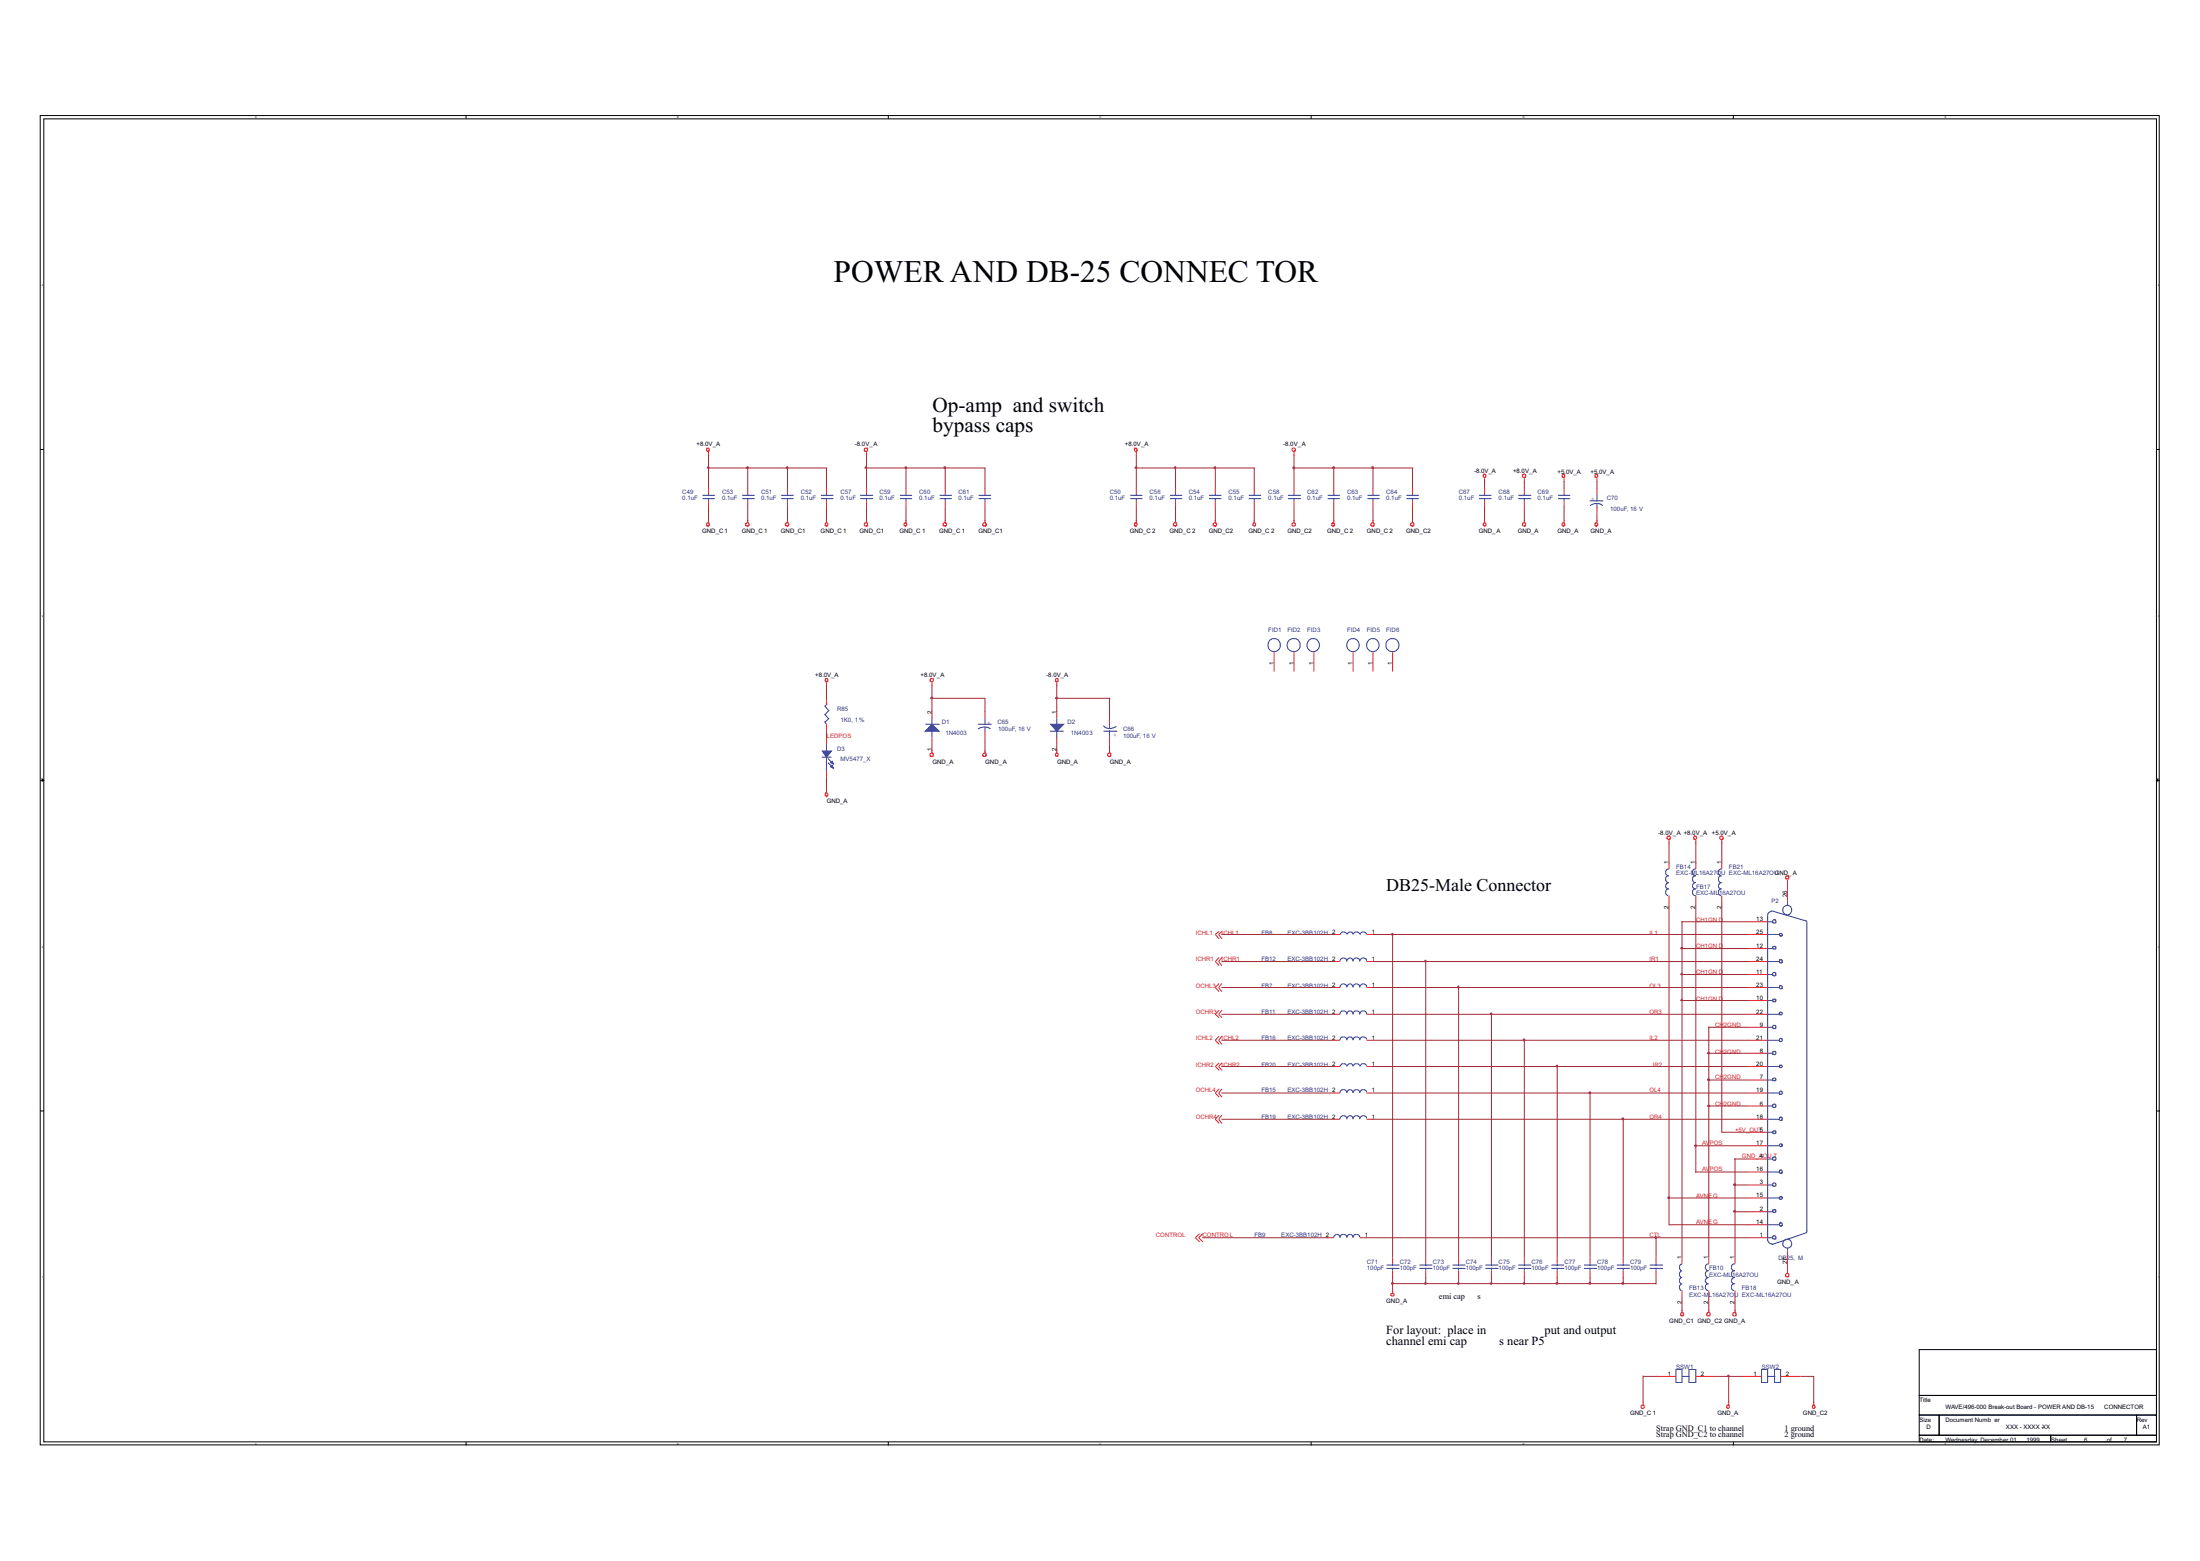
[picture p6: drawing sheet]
<svg xmlns="http://www.w3.org/2000/svg" width="148mm" height="105mm" viewBox="0 0 148 105" stroke-linecap="round" stroke-linejoin="round" font-family="sans-serif">
<g fill="none" stroke="#010202" stroke-width=".07">
<path d="M2.7 7.8h142.6v89.4h-142.6zM2.9 8h142.2v89h-142.2zM31.4 7.8v.2M59.8 7.8v.2M88.2 7.8v.2M116.6 7.8v.2M2.7 30.2h.2M145.1 30.2h.2M2.7 52.5h.2M145.1 52.5h.2M31.4 97v.2M59.8 97v.2"/>
<path d="M88.2 97v.2M116.6 97v.2M129.1 90.8h16v3.1h-16z"/>
</g>
<path d="M2.8 52.4l.1 .1h-.1z" fill="#010202"/>
<path d="M2.8 52.4l.1 .1h-.1z" fill="none" stroke="#010202" stroke-width=".07"/>
<path d="M145.1 52.5l.1-.1v.1z" fill="#010202"/>
<path d="M145.1 52.5l.1-.1v.1zM2.7 74.7h.2M145.1 74.7h.2M129.1 93.9h16v1.3h-16zM129.1 95.2h1.4v1.3h-1.4zM129.1 96.5h8.9v.5h-8.9zM130.5 95.2h13.2v1.3h-13.2zM138 96.5h7.1v.5h-7.1zM143.7 95.2h1.4v1.3h-1.4z" fill="none" stroke="#010202" stroke-width=".07"/>
<g fill="none" stroke="#ee2028" stroke-width=".07">
<path d="M47.7 30.4v.2M47.7 35v.2M50.3 35v.2M53 35v.2M55.6 35v.2M58.3 30.4v.2M58.3 32.8v.4M58.3 33.7v.4M58.3 35v.2M60.9 32.8v.4M60.9 33.7v.4M60.9 35v.2"/>
<path d="M63.6 32.8v.4M63.6 33.7v.4M63.6 35v.2M66.3 35v.2M76.4 30.4v.2M76.4 35v.2M79.1 35v.2M81.8 35v.2M84.4 35v.2M87.1 30.4v.2M87.1 32.8v.4M87.1 33.7v.4"/>
<path d="M87.1 35v.2M89.7 35v.2M92.4 32.8v.4M92.4 33.7v.4M92.4 35v.2M95 35v.2M99.9 32.2v.2M99.9 35v.2M102.5 32.2v.2M102.5 32.8v.4M102.5 33.7v.4M102.5 35v.2"/>
<path d="M105.2 32.2v.2M105.2 32.8v.4M105.2 33.7v.4M105.2 35v.2M107.4 32.2v.2M107.4 32.8v.4M107.4 34.1v.5M107.4 35v.2M55.6 45.9v.2M55.6 53.1v.2M62.7 45.9v.2M62.7 50.5v.2"/>
<path d="M66.3 50.5v.2M71.1 45.9v.2M71.1 50.5v.2M74.6 50.5v.2M85.7 43.9v1.3M87.1 43.9v1.3M88.4 43.9v1.3M91 43.9v1.3M92.4 43.9v1.3M93.7 43.9v1.3M112.3 56.5v.2M114.1 56.5v.2"/>
<path d="M115.8 56.5v.2M120.3 59.2v1.5M82 62.7l-.2 .2 .2 .3M82 64.4l-.2 .3 .2 .3M82 67.9l-.2 .3 .2 .2M82 66.1l-.2 .3 .2 .3M82 69.7l-.2 .3 .2 .3M82 71.5l-.2 .2 .2 .3M82 73.2l-.2 .3 .2 .3M82 75l-.2 .3 .2 .3M82.2 62.7l-.2 .2 .2 .3M82.2 64.4l-.2 .3 .2 .3"/>
<path d="M82.2 67.9l-.2 .3 .2 .2M82.2 66.1l-.2 .3 .2 .3M82.2 69.7l-.2 .3 .2 .3M82.2 71.5l-.2 .2 .2 .3M82.2 73.2l-.2 .3 .2 .3M82.2 75l-.2 .3 .2 .3M89.7 68.2h.4M89.7 73.5h.4M89.7 71.7h.4M89.7 70h.4M89.7 64.7h.4M89.7 62.9h.4"/>
<path d="M89.7 66.4h.4M89.7 75.3h.4M91.9 68.2h.5M91.9 73.5h.5M91.9 71.7h.5M91.9 70h.5M91.9 64.7h.5M91.9 62.9h.5M91.9 66.4h.5M91.9 75.3h.5M117.6 68.2h1.3M117.6 73.5h1.3"/>
<path d="M117.6 71.7h1.3M117.6 70h1.3M117.6 64.7h1.3M117.6 62.9h1.3M117.6 66.4h1.3M117.6 75.3h1.3M117.6 62h1.3M117.6 63.8h1.3M117.6 65.6h1.3M117.6 67.3h1.3M117.6 69.1h1.3M117.6 70.8h1.3"/>
<path d="M117.6 79.7h1.3M117.6 78.8h1.3M117.6 78h1.3M117.6 77.1h1.3M117.6 76.2h1.3M117.6 74.4h1.3M117.6 72.6h1.3M80.7 83l-.3 .3 .3 .2M80.9 83l-.3 .3 .3 .2M89.3 83.3h.4M91.5 83.3h.4M93.7 84.6v.4"/>
<path d="M93.7 85.5v.4M93.7 86.8v.2M95.9 84.6v.4M95.9 85.5v.4M98.1 84.6v.4M98.1 85.5v.4M100.3 84.6v.4M100.3 85.5v.4M102.5 84.6v.4M102.5 85.5v.4M104.8 84.6v.4M104.8 85.5v.4"/>
<path d="M107 84.6v.4M107 85.5v.4M110.5 94.3v.2M113.2 84.6v.4M113.2 86.8v.4M113.2 88.1v.2M115 84.6v.4M115 86.8v.4M115 88.1v.2M116.3 94.3v.2M116.7 84.6v.4M116.7 86.8v.4"/>
<path d="M116.7 88.1v.2M117.6 83.3h1.3M117.6 82.4h1.3M117.6 81.5h1.3M117.6 80.6h1.3M120.3 84.1v1.6M122 94.3v.2"/>
<circle cx="47.6" cy="30.2" r=".11"/>
<circle cx="47.6" cy="35.3" r=".1"/>
<circle cx="50.3" cy="35.3" r=".11"/>
<circle cx="53" cy="35.3" r=".11"/>
<circle cx="55.6" cy="35.3" r=".1"/>
<circle cx="58.3" cy="35.3" r=".11"/>
<circle cx="58.3" cy="30.2" r=".11"/>
<circle cx="60.9" cy="35.3" r=".11"/>
<circle cx="63.6" cy="35.3" r=".12"/>
<circle cx="66.2" cy="35.3" r=".12"/>
<circle cx="76.4" cy="30.2" r=".11"/>
<circle cx="76.4" cy="35.3" r=".11"/>
<circle cx="79.1" cy="35.3" r=".12"/>
<circle cx="81.7" cy="35.3" r=".12"/>
<circle cx="84.4" cy="35.3" r=".11"/>
<circle cx="87" cy="30.2" r=".12"/>
<circle cx="87" cy="35.3" r=".11"/>
<circle cx="89.7" cy="35.3" r=".1"/>
<circle cx="92.3" cy="35.3" r=".11"/>
<circle cx="95" cy="35.3" r=".11"/>
<circle cx="99.9" cy="32" r=".1"/>
<circle cx="99.9" cy="35.3" r=".1"/>
<circle cx="102.5" cy="32" r=".11"/>
<circle cx="102.5" cy="35.3" r=".11"/>
<circle cx="105.2" cy="32" r=".11"/>
<circle cx="105.2" cy="35.3" r=".11"/>
<circle cx="107.4" cy="35.3" r=".11"/>
<circle cx="107.4" cy="32" r=".1"/>
<circle cx="55.6" cy="53.4" r=".1"/>
<circle cx="55.6" cy="45.7" r=".1"/>
<circle cx="62.7" cy="45.7" r=".11"/>
<circle cx="62.7" cy="50.8" r=".11"/>
<circle cx="66.2" cy="50.8" r=".11"/>
<circle cx="71.1" cy="50.8" r=".1"/>
<circle cx="71.1" cy="45.7" r=".1"/>
<circle cx="74.6" cy="50.8" r=".12"/>
<circle cx="112.3" cy="56.4" r=".12"/>
<circle cx="114" cy="56.4" r=".11"/>
<circle cx="115.8" cy="56.3" r=".12"/>
<circle cx="120.2" cy="59" r=".11"/>
<circle cx="93.7" cy="87.1" r=".1"/>
<circle cx="110.5" cy="94.6" r=".11"/>
<circle cx="113.2" cy="88.4" r=".12"/>
<circle cx="114.9" cy="88.4" r=".12"/>
<circle cx="116.2" cy="94.6" r=".1"/>
<circle cx="116.7" cy="88.4" r=".12"/>
<circle cx="120.2" cy="85.8" r=".11"/>
<circle cx="122" cy="94.6" r=".11"/>
</g>
<g fill="none" stroke="#2c3695" stroke-width=".07">
<path d="M57.9 33.5h.8M57.9 33.3h.8M58.3 33.2v.2M58.3 33.5v.2M60.5 33.5h.9M60.5 33.3h.9M60.9 33.2v.2M60.9 33.5v.2M63.2 33.5h.8M63.2 33.3h.8M63.6 33.2v.2M63.6 33.5v.2"/>
<path d="M86.6 33.5h.9M86.6 33.3h.9M87.1 33.2v.2M87.1 33.5v.2M92 33.5h.8M92 33.3h.8M92.4 33.2v.2M92.4 33.5v.2M102.1 33.5h.9M102.1 33.3h.9M102.5 33.2v.2M102.5 33.5v.2"/>
<path d="M104.8 33.5h.8M104.8 33.3h.8M105.2 33.2v.2M105.2 33.5v.2M106.9 33.7h1M107.4 33.9l-.4 .1M107.4 33.9l.4 .1M107.4 33.2v.5M107.4 33.9v.3M55.3 50.9h.6M55.6 50.1v.5M55.6 50.9v1"/>
<path d="M90.1 68.2a.23 .23 0 0 1 .3-.2 .23 .23 0 0 1 .2 .2 .22 .22 0 0 1 .2-.2 .22 .22 0 0 1 .2 .2 .22 .22 0 0 1 .2-.2 .22 .22 0 0 1 .3 .2 .23 .23 0 0 1 .2-.2 .23 .23 0 0 1 .2 .2M90.6 73.5a.23 .23 0 0 0-.2-.2 .23 .23 0 0 0-.3 .2M90.6 71.7l-.1-.1a.23 .23 0 0 0-.4 .1M90.6 69.9a.24 .24 0 0 0-.3-.1 .24 .24 0 0 0-.2 .2M90.6 64.6a.23 .23 0 0 0-.3-.2 .23 .23 0 0 0-.2 .3M90.6 62.8l-.1-.1a.26 .26 0 0 0-.4 .2M90.6 66.4a.23 .23 0 0 0-.3-.2 .23 .23 0 0 0-.2 .2M90.6 75.2a.23 .23 0 0 0-.3-.2 .23 .23 0 0 0-.2 .3M91 73.5a.21 .21 0 0 0-.2-.2 .21 .21 0 0 0-.2 .2M91 71.7l-.1-.1h-.2l-.1 .1M91 69.9a.21 .21 0 0 0-.2-.1 .21 .21 0 0 0-.2 .2M91 64.6a.21 .21 0 0 0-.2-.2 .21 .21 0 0 0-.2 .3"/>
<path d="M91 62.8l-.2-.1-.2 .2M91 66.4a.21 .21 0 0 0-.2-.2 .21 .21 0 0 0-.2 .2M91 75.2a.21 .21 0 0 0-.2-.2 .21 .21 0 0 0-.2 .3M91.5 73.5a.22 .22 0 0 0-.3-.2 .22 .22 0 0 0-.2 .2M91.5 71.7l-.1-.1a.22 .22 0 0 0-.4 .1M91.5 69.9a.23 .23 0 0 0-.3-.1 .23 .23 0 0 0-.2 .2M91.5 64.6a.22 .22 0 0 0-.3-.2 .22 .22 0 0 0-.2 .3M91.5 62.8l-.3-.1-.2 .2M91.5 66.4a.22 .22 0 0 0-.3-.2 .22 .22 0 0 0-.2 .2M91.5 75.2a.22 .22 0 0 0-.3-.2 .22 .22 0 0 0-.2 .3M91.9 73.5a.23 .23 0 0 0-.2-.2 .23 .23 0 0 0-.2 .2M91.9 71.7l-.1-.1a.23 .23 0 0 0-.3 .1"/>
<path d="M91.9 69.9a.24 .24 0 0 0-.2-.1 .24 .24 0 0 0-.2 .2M91.9 64.6a.23 .23 0 0 0-.2-.2 .23 .23 0 0 0-.2 .3M91.9 62.8l-.1-.1a.26 .26 0 0 0-.3 .2M91.9 66.4a.23 .23 0 0 0-.2-.2 .23 .23 0 0 0-.2 .2M91.9 75.2a.23 .23 0 0 0-.2-.2 .23 .23 0 0 0-.2 .3M118.9 62.9h.8M118.9 64.7h.8M118.9 66.4h.8M118.9 68.2h.8M118.9 70h.8M118.9 78.8h.8M118.9 77.1h.8"/>
<path d="M118.9 75.3h.8M118.9 73.5h.8M118.9 71.7h.8M118.9 79.7h.4M118.9 78h.4M118.9 76.2h.4M118.9 74.4h.4M118.9 72.6h.4M118.9 70.8h.4M118.9 69.1h.4M118.9 67.3h.4M118.9 65.6h.4"/>
<path d="M118.9 63.8h.4M118.9 62h.4M119.2 61.3l2.2 .6 .2 .1v20.8M119.2 61.3l-.2 .1-.1 .1v21.9M120.3 60.7v.2M90.1 83.2a.21 .21 0 0 0-.2-.2 .21 .21 0 0 0-.2 .3M90.6 83.2a.23 .23 0 0 0-.2-.2 .23 .23 0 0 0-.3 .3M91 83.2a.21 .21 0 0 0-.2-.2 .21 .21 0 0 0-.2 .3M91.5 83.2a.22 .22 0 0 0-.3-.2 .22 .22 0 0 0-.2 .3M93.3 85.3h.8M93.3 85.1h.8M93.7 85v.2"/>
<path d="M93.7 85.3v.2M95.5 85.3h.9M95.5 85.1h.9M95.9 85v.2M95.9 85.3v.2M97.7 85.3h.9M97.7 85.1h.9M98.1 85v.2M98.1 85.3v.2M99.9 85.3h.9M99.9 85.1h.9M100.3 85v.2"/>
<path d="M100.3 85.3v.2M102.1 85.3h.9M102.1 85.1h.9M102.5 85v.2M102.5 85.3v.2M104.4 85.3h.8M104.4 85.1h.8M104.8 85v.2M104.8 85.3v.2M106.6 85.3h.8M106.6 85.1h.8M107 85v.2"/>
<path d="M107 85.3v.2M113.2 85h-.1a.25 .25 0 0 0-.1 .2 .25 .25 0 0 0 .1 .3M113.2 85.5h-.1a.25 .25 0 0 0-.1 .2 .25 .25 0 0 0 .1 .2M113.2 85.9l-.2 .1v.2l.1 .1M113.2 86.3l-.1 .1a.25 .25 0 0 0-.1 .2 .25 .25 0 0 0 .1 .2M115 85a.23 .23 0 0 0-.3 .2 .23 .23 0 0 0 .2 .3M115 85.5a.23 .23 0 0 0-.3 .2 .23 .23 0 0 0 .2 .2M115 85.9l-.2 .1a.19 .19 0 0 0-.1 .2 .19 .19 0 0 0 .2 .1M115 86.3a.23 .23 0 0 0-.3 .2 .23 .23 0 0 0 .2 .3M116.7 85a.23 .23 0 0 0-.2 .2 .23 .23 0 0 0 .2 .3M116.7 85.5a.23 .23 0 0 0-.2 .2 .23 .23 0 0 0 .2 .2M116.7 85.9a.21 .21 0 0 0-.2 .2 .21 .21 0 0 0 .2 .2"/>
<path d="M116.7 86.3a.23 .23 0 0 0-.2 .2 .23 .23 0 0 0 .2 .3M118.9 82.4h.8M118.9 80.6h.8M118.9 83.4l.1 .2 .2 .1M118.9 83.3h.4M118.9 81.5h.4M120.3 83.9v.2M121.6 82.8l-.1 .1-2.3 .8"/>
<circle cx="85.7" cy="43.4" r=".42"/>
<circle cx="87" cy="43.4" r=".44"/>
<circle cx="88.3" cy="43.4" r=".43"/>
<circle cx="91" cy="43.4" r=".43"/>
<circle cx="92.3" cy="43.4" r=".43"/>
<circle cx="93.7" cy="43.4" r=".44"/>
<circle cx="119.4" cy="79.7" r=".12"/>
<circle cx="119.4" cy="65.5" r=".12"/>
<circle cx="119.4" cy="69.1" r=".12"/>
<circle cx="119.4" cy="70.8" r=".12"/>
<circle cx="119.4" cy="74.4" r=".11"/>
<circle cx="119.4" cy="77.9" r=".11"/>
<circle cx="119.4" cy="62" r=".11"/>
<circle cx="119.4" cy="76.2" r=".11"/>
<circle cx="119.4" cy="63.7" r=".11"/>
<circle cx="119.4" cy="72.6" r=".1"/>
<circle cx="119.4" cy="67.3" r=".1"/>
<circle cx="119.8" cy="73.5" r=".11"/>
<circle cx="119.8" cy="66.4" r=".11"/>
<circle cx="119.8" cy="75.2" r=".11"/>
<circle cx="119.8" cy="64.6" r=".11"/>
<circle cx="119.8" cy="69.9" r=".1"/>
<circle cx="119.8" cy="78.8" r=".1"/>
<circle cx="119.8" cy="77" r=".1"/>
<circle cx="119.8" cy="62.9" r=".09"/>
<circle cx="119.8" cy="71.7" r=".09"/>
<circle cx="119.8" cy="68.2" r=".09"/>
<circle cx="120.2" cy="61.2" r=".31"/>
<circle cx="119.4" cy="83.2" r=".12"/>
<circle cx="119.4" cy="81.5" r=".1"/>
<circle cx="119.8" cy="82.4" r=".11"/>
<circle cx="119.8" cy="80.6" r=".09"/>
<circle cx="120.2" cy="83.6" r=".3"/>
</g>
<path d="M55.3 50.5h.6l-.3 .4z" fill="#2c3695"/>
<path d="M55.3 50.5h.6l-.3 .4z" fill="none" stroke="#2c3695" stroke-width=".07"/>
<path d="M55.9 51.6l.1-.1 .1 .2z" fill="#2c3695"/>
<path d="M55.9 51.6l.1-.1 .1 .2z" fill="none" stroke="#2c3695" stroke-width=".07"/>
<path d="M55.9 51.3l.1-.1 .1 .2z" fill="#2c3695"/>
<path d="M55.7 51l.3 .3M55.7 51.3l.3 .3M55.9 51.3l.1-.1 .1 .2z" fill="none" stroke="#2c3695" stroke-width=".07"/>
<path d="M55.6 49.6v.5M55.6 51.8v.5" fill="none" stroke="#ee2028" stroke-width=".07"/>
<path d="M62.7 48.7l.5 .5h-1z" fill="#2c3695"/>
<g fill="none" stroke="#2c3695" stroke-width=".07">
<path d="M47.3 33.5h.8M47.3 33.3h.8M47.7 33.2v.2M47.7 33.5v.2M52.6 33.5h.8M52.6 33.3h.8M53 33.2v.2M53 33.5v.2M55.2 33.5h.9M55.2 33.3h.9M55.6 33.2v.2M55.6 33.5v.2"/>
<path d="M65.8 33.5h.9M65.8 33.3h.9M66.3 33.2v.2M66.3 33.5v.2M78.7 33.5h.8M78.7 33.3h.8M79.1 33.2v.2M79.1 33.5v.2M84 33.5h.8M84 33.3h.8M84.4 33.2v.2M84.4 33.5v.2"/>
<path d="M89.3 33.5h.8M89.3 33.3h.8M89.7 33.2v.2M89.7 33.5v.2M94.6 33.5h.8M94.6 33.3h.8M95 33.2v.2M95 33.5v.2M62.2 48.7h1M62.7 48.7l.5 .5h-1zM62.7 48.3v.4M62.7 49.1v.5"/>
<path d="M114.1 58.5a.22 .22 0 0 0-.2 .2 .22 .22 0 0 0 .2 .2 .23 .23 0 0 0-.2 .2 .23 .23 0 0 0 .2 .3l-.2 .1v.2l.2 .1a.22 .22 0 0 0-.2 .2 .22 .22 0 0 0 .2 .2"/>
</g>
<g fill="none" stroke="#ee2028" stroke-width=".07">
<path d="M47.7 32.8v.4M47.7 33.7v.4M53 32.8v.4M53 33.7v.4M55.6 32.8v.4M55.6 33.7v.4M66.3 32.8v.4M66.3 33.7v.4M79.1 32.8v.4M79.1 33.7v.4M84.4 32.8v.4M84.4 33.7v.4"/>
<path d="M89.7 32.8v.4M89.7 33.7v.4M95 32.8v.4M95 33.7v.4M62.7 47.8v.5M62.7 49.6v.5M114.1 58v.5M114.1 60.2v.5"/>
</g>
<path d="M70.7 48.7h.9l-.5 .5z" fill="#2c3695"/>
<g fill="none" stroke="#2c3695" stroke-width=".07">
<path d="M49.9 33.5h.9M49.9 33.3h.9M50.3 33.2v.2M50.3 33.5v.2M76 33.5h.9M76 33.3h.9M76.4 33.2v.2M76.4 33.5v.2M81.3 33.5h.9M81.3 33.3h.9M81.8 33.2v.2M81.8 33.5v.2"/>
<path d="M99.5 33.5h.8M99.5 33.3h.8M99.9 33.2v.2M99.9 33.5v.2M55.5 48.5l.1 .2M55.5 48l.2 .3M55.5 47.5l.2 .3M55.7 47.3l-.2 .2M55.8 48.3l-.3 .3M55.8 47.8l-.3 .3M65.8 48.7h.9M66.3 48.9l.3 .1"/>
<path d="M66.3 48.9l-.5 .1M66.3 48.3v.5M66.3 48.9v.3M70.6 49.2h1M70.7 48.7h.9l-.5 .5zM71.1 48.3v.5M71.1 49.2v.4M74.2 48.8l.2 .2h.2M74.2 49.2h1M74.6 48.7v.3M74.6 49.1v.5M75.1 48.8l-.5 .2"/>
<path d="M112.3 58.5a.22 .22 0 0 0-.3 .2 .22 .22 0 0 0 .2 .2M112.3 58.9a.23 .23 0 0 0-.3 .2 .23 .23 0 0 0 .2 .3M112.3 59.4h-.1a.2 .2 0 0 0-.2 .2 .2 .2 0 0 0 .2 .2M112.3 59.8a.22 .22 0 0 0-.3 .2 .22 .22 0 0 0 .2 .2M115.8 58.5a.23 .23 0 0 0-.2 .2 .23 .23 0 0 0 .2 .2M115.8 58.9a.24 .24 0 0 0-.2 .2 .24 .24 0 0 0 .2 .3M115.8 59.4l-.2 .1v.2l.2 .1M115.8 59.8a.23 .23 0 0 0-.2 .2 .23 .23 0 0 0 .2 .2M108.8 85.3h.8M108.8 85.1h.8M109.2 85v.2M109.2 85.3v.2"/>
<path d="M111 85.3h.9M111 85.1h.9M111.4 85v.2M111.4 85.3v.2M112.7 92.1h.5v.9h-.5zM113.2 92.6h.5M113.6 92.1h.5v.9h-.5zM118.5 92.1h.4v.9h-.4zM118.9 92.6h.5M119.4 92.1h.4v.9h-.4z"/>
</g>
<g fill="none" stroke="#ee2028" stroke-width=".07">
<path d="M50.3 32.8v.4M50.3 33.7v.4M76.4 32.8v.4M76.4 33.7v.4M81.8 32.8v.4M81.8 33.7v.4M99.9 32.8v.4M99.9 33.7v.4M55.6 47v.4M55.6 48.7v.5M66.3 47.8v.5M66.3 49.2v.4"/>
<path d="M71.1 47.8v.5M71.1 49.6v.5M74.6 48.3v.4M74.6 49.6v.5M112.3 58v.5M115.8 58v.5M112.3 60.2v.5M115.8 60.2v.5M109.2 84.6v.4M109.2 85.5v.4M111.4 84.6v.4M111.4 85.5v.4"/>
<path d="M111.4 92.6h1.3M114.1 92.6h1.3M117.2 92.6h1.3M119.8 92.6h1.3"/>
</g>
<g fill="none" stroke="#a22934" stroke-width=".07">
<path d="M47.7 31.5h8M47.7 30.6v2.3M47.7 34.1v1M50.3 31.5v1.4M50.3 34.1v1M53 31.5v1.4M53 34.1v1M55.6 31.5v1.4M55.6 34.1v1M58.3 31.5h8M58.3 30.6v2.3M58.3 34.1v1"/>
<path d="M60.9 31.5v1.4M60.9 34.1v1M63.6 31.5v1.4M63.6 34.1v1M66.3 31.5v1.4M66.3 34.1v1M76.4 30.6v2.3M76.4 34.1v1M76.4 31.5h8M79.1 31.5v1.4M79.1 34.1v1M81.8 31.5v1.4"/>
<path d="M81.8 34.1v1M84.4 31.5v1.4M84.4 34.1v1M87.1 30.6v2.3M87.1 34.1v1M87.1 31.5h8M89.7 31.5v1.4M89.7 34.1v1M92.4 31.5v1.4M92.4 34.1v1M95 31.5v1.4M95 34.1v1"/>
<path d="M99.9 32.3v.5M99.9 34.1v1M102.5 32.4v.5M102.5 34.1v1M105.2 32.4v.5M105.2 34.1v.9M107.4 32.4v.5M107.4 34.6v.5M55.6 46.1v.9M55.6 49.2v.4M55.6 52.3v.9M62.7 46.1v1.8"/>
<path d="M62.7 50.1v.5M62.7 47h3.6M66.3 47v.9M66.3 49.6v1M71.1 46.1v1.8M71.1 50.1v.5M71.1 47h3.6M74.6 47v1.3M74.6 50.1v.5M112.3 56.7v1.4M114.1 56.7v1.4M115.8 56.7v1.4"/>
<path d="M82.2 73.5h7.6M82.2 75.3h7.6M82.2 71.7h7.6M82.2 62.9h7.6M82.2 66.4h7.6M82.2 64.7h7.6M82.2 70h7.6M82.2 68.2h7.6M92.3 75.3h25.3M92.3 71.7h25.3M92.3 66.4h25.3M92.4 73.5h25.2"/>
<path d="M92.4 62.9h25.2M92.4 64.7h25.2M92.4 70h25.2M92.4 68.2h25.2M93.7 62.8v21.8M95.9 64.6v20M98.1 66.4v18.2M100.3 68.2v16.4M102.5 69.9v14.7M104.8 71.7v12.9M107 73.5v11.1M109.2 75.2v9.4"/>
<path d="M112.3 60.7v21.7M113.1 63.8h4.5M113.1 65.6h4.5M113.1 62h4.5M113.1 67.3h4.5M113.2 61.9v22.7M114 78.8h3.6M114 77.1h3.6M114.1 60.7v18.2M114.9 69.1h2.7M114.9 70.8h2.7M114.9 74.4h2.7"/>
<path d="M114.9 72.6h2.7M115 69.1v15.5M115.8 60.7v15.5M115.8 76.2h1.8M116.7 79.7h.9M116.7 78h.9M116.7 77.9v6.7M80.9 83.3h8.4M91.9 83.3h25.7M93.6 86.3h17.8M93.7 85.9v.9M95.9 85.9v.4"/>
<path d="M98.1 85.9v.4M100.3 85.9v.4M102.5 85.9v.4M104.8 85.9v.4M107 85.9v.4M109.2 85.9v.4M110.5 92.5v1.8M110.5 92.6h.9M111.4 83.2v1.4M111.4 85.9v.5M112.2 80.6h5.4M112.3 82.4h5.3"/>
<path d="M113.2 87.2v1M115 87.2v1M115.4 92.6h1.8M116.3 92.5v1.8M116.7 81.5h.9M116.7 87.2v1M121.1 92.6h1M122 92.6v1.8"/>
</g>
<path d="M114 77l.1 .1z" fill-rule="evenodd" fill="#b6218b"/>
<path d="M114 77l.1 .1z" fill="none" stroke="#b6218b" stroke-width=".07"/>
<path d="M116.6 79.6h.1v.1h-.1z" fill-rule="evenodd" fill="#b6218b"/>
<path d="M116.6 79.6h.1v.1h-.1z" fill="none" stroke="#b6218b" stroke-width=".07"/>
<path d="M95.9 64.6v.1h-.1z" fill-rule="evenodd" fill="#b6218b"/>
<path d="M95.9 64.6v.1h-.1z" fill="none" stroke="#b6218b" stroke-width=".07"/>
<path d="M112.2 80.5h.1v.1h-.1z" fill-rule="evenodd" fill="#b6218b"/>
<path d="M112.2 80.5h.1v.1h-.1z" fill="none" stroke="#b6218b" stroke-width=".07"/>
<path d="M113.1 65.5h.1v.1h-.1z" fill-rule="evenodd" fill="#b6218b"/>
<path d="M113.1 65.5h.1v.1h-.1z" fill="none" stroke="#b6218b" stroke-width=".07"/>
<path d="M113.1 67.2h.1v.1h-.1z" fill-rule="evenodd" fill="#b6218b"/>
<path d="M113.1 67.2h.1v.1h-.1z" fill="none" stroke="#b6218b" stroke-width=".07"/>
<path d="M114.9 70.8h.1v.1z" fill-rule="evenodd" fill="#b6218b"/>
<path d="M114.9 70.8h.1v.1z" fill="none" stroke="#b6218b" stroke-width=".07"/>
<path d="M93.6 62.8h.1v.1z" fill-rule="evenodd" fill="#b6218b"/>
<path d="M93.6 62.8h.1v.1z" fill="none" stroke="#b6218b" stroke-width=".07"/>
<path d="M98.1 66.4v.1l-.1-.1z" fill-rule="evenodd" fill="#b6218b"/>
<path d="M98.1 66.4v.1l-.1-.1z" fill="none" stroke="#b6218b" stroke-width=".07"/>
<path d="M104.7 71.7h.1h-.1z" fill-rule="evenodd" fill="#b6218b"/>
<path d="M104.7 71.7h.1h-.1z" fill="none" stroke="#b6218b" stroke-width=".07"/>
<path d="M109.1 75.2l.2 .1h-.2z" fill-rule="evenodd" fill="#b6218b"/>
<path d="M109.1 75.2l.2 .1h-.2z" fill="none" stroke="#b6218b" stroke-width=".07"/>
<path d="M100.3 68.2h.1l-.1 .1-.1-.1z" fill-rule="evenodd" fill="#b6218b"/>
<path d="M100.3 68.2h.1l-.1 .1-.1-.1z" fill="none" stroke="#b6218b" stroke-width=".07"/>
<path d="M116.6 81.4l.2 .1h-.2z" fill-rule="evenodd" fill="#b6218b"/>
<path d="M116.6 81.4l.2 .1h-.2z" fill="none" stroke="#b6218b" stroke-width=".07"/>
<path d="M114.9 72.6h.1v.1l-.1-.1z" fill-rule="evenodd" fill="#b6218b"/>
<path d="M114.9 72.6h.1v.1l-.1-.1z" fill="none" stroke="#b6218b" stroke-width=".07"/>
<path d="M111.4 83.2v.1h-.1z" fill-rule="evenodd" fill="#b6218b"/>
<path d="M111.4 83.2v.1h-.1z" fill="none" stroke="#b6218b" stroke-width=".07"/>
<path d="M102.5 69.9l.1 .1h-.1z" fill-rule="evenodd" fill="#b6218b"/>
<path d="M102.5 69.9l.1 .1h-.1z" fill="none" stroke="#b6218b" stroke-width=".07"/>
<path d="M114.9 74.3l.1 .1v.1z" fill-rule="evenodd" fill="#b6218b"/>
<path d="M114.9 74.3l.1 .1v.1z" fill="none" stroke="#b6218b" stroke-width=".07"/>
<path d="M113.1 63.7h.1v.1h-.1z" fill-rule="evenodd" fill="#b6218b"/>
<path d="M113.1 63.7h.1v.1h-.1z" fill="none" stroke="#b6218b" stroke-width=".07"/>
<path d="M106.9 73.5h.1l-.1 .1z" fill-rule="evenodd" fill="#b6218b"/>
<path d="M106.9 73.5h.1l-.1 .1z" fill="none" stroke="#b6218b" stroke-width=".07"/>
<path d="M87 31.4l.1 .1h-.1z" fill-rule="evenodd" fill="#b6218b"/>
<path d="M87 31.4l.1 .1h-.1z" fill="none" stroke="#b6218b" stroke-width=".07"/>
<path d="M89.7 31.4l.1 .1h-.2z" fill-rule="evenodd" fill="#b6218b"/>
<path d="M89.7 31.4l.1 .1h-.2z" fill="none" stroke="#b6218b" stroke-width=".07"/>
<path d="M81.7 31.4l.1 .1h-.1z" fill-rule="evenodd" fill="#b6218b"/>
<path d="M81.7 31.4l.1 .1h-.1z" fill="none" stroke="#b6218b" stroke-width=".07"/>
<path d="M63.5 31.4l.1 .1h-.1z" fill-rule="evenodd" fill="#b6218b"/>
<path d="M63.5 31.4l.1 .1h-.1z" fill="none" stroke="#b6218b" stroke-width=".07"/>
<path d="M47.6 31.4l.1 .1h-.1z" fill-rule="evenodd" fill="#b6218b"/>
<path d="M47.6 31.4l.1 .1h-.1z" fill="none" stroke="#b6218b" stroke-width=".07"/>
<path d="M50.2 31.4l.2 .1h-.2z" fill-rule="evenodd" fill="#b6218b"/>
<path d="M50.2 31.4l.2 .1h-.2z" fill="none" stroke="#b6218b" stroke-width=".07"/>
<path d="M52.9 31.4h.1v.1h-.1z" fill-rule="evenodd" fill="#b6218b"/>
<path d="M52.9 31.4h.1v.1h-.1z" fill="none" stroke="#b6218b" stroke-width=".07"/>
<path d="M92.3 31.4l.1 .1h-.1z" fill-rule="evenodd" fill="#b6218b"/>
<path d="M92.3 31.4l.1 .1h-.1z" fill="none" stroke="#b6218b" stroke-width=".07"/>
<path d="M58.2 31.4l.1 .1h-.1z" fill-rule="evenodd" fill="#b6218b"/>
<path d="M58.2 31.4l.1 .1h-.1z" fill="none" stroke="#b6218b" stroke-width=".07"/>
<path d="M60.9 31.4l.1 .1h-.1z" fill-rule="evenodd" fill="#b6218b"/>
<path d="M60.9 31.4l.1 .1h-.1z" fill="none" stroke="#b6218b" stroke-width=".07"/>
<path d="M76.4 31.4l.1 .1h-.1z" fill-rule="evenodd" fill="#b6218b"/>
<path d="M76.4 31.4l.1 .1h-.1z" fill="none" stroke="#b6218b" stroke-width=".07"/>
<path d="M79 31.4h.1v.1h-.1z" fill-rule="evenodd" fill="#b6218b"/>
<path d="M79 31.4h.1v.1h-.1z" fill="none" stroke="#b6218b" stroke-width=".07"/>
<path d="M71 46.9l.1 .1h-.1z" fill-rule="evenodd" fill="#b6218b"/>
<path d="M71 46.9l.1 .1h-.1z" fill="none" stroke="#b6218b" stroke-width=".07"/>
<path d="M62.6 46.9l.2 .1h-.2z" fill-rule="evenodd" fill="#b6218b"/>
<path d="M62.6 46.9l.2 .1h-.2z" fill="none" stroke="#b6218b" stroke-width=".07"/>
<path d="M109.1 86.3l.1-.1 .1 .1-.2 .1z" fill-rule="evenodd" fill="#b6218b"/>
<path d="M109.1 86.3l.1-.1 .1 .1-.2 .1z" fill="none" stroke="#b6218b" stroke-width=".07"/>
<path d="M102.5 86.3h.1l-.1 .1z" fill-rule="evenodd" fill="#b6218b"/>
<path d="M102.5 86.3h.1l-.1 .1z" fill="none" stroke="#b6218b" stroke-width=".07"/>
<path d="M95.9 86.3v-.1v.2z" fill-rule="evenodd" fill="#b6218b"/>
<path d="M95.9 86.3v-.1v.2z" fill="none" stroke="#b6218b" stroke-width=".07"/>
<path d="M93.6 86.3h.1v.1z" fill-rule="evenodd" fill="#b6218b"/>
<path d="M93.6 86.3h.1v.1z" fill="none" stroke="#b6218b" stroke-width=".07"/>
<path d="M100.3 86.3v-.1v.2z" fill-rule="evenodd" fill="#b6218b"/>
<path d="M100.3 86.3v-.1v.2z" fill="none" stroke="#b6218b" stroke-width=".07"/>
<path d="M98.1 86.3v-.1v.2z" fill-rule="evenodd" fill="#b6218b"/>
<path d="M98.1 86.3v-.1v.2z" fill="none" stroke="#b6218b" stroke-width=".07"/>
<path d="M106.9 86.3h.1l-.1 .1z" fill-rule="evenodd" fill="#b6218b"/>
<path d="M106.9 86.3h.1l-.1 .1z" fill="none" stroke="#b6218b" stroke-width=".07"/>
<path d="M104.7 86.3h.1v.1z" fill-rule="evenodd" fill="#b6218b"/>
<path d="M104.7 86.3h.1v.1z" fill="none" stroke="#b6218b" stroke-width=".07"/>
<path d="M116.2 92.5h.1v.1h-.1z" fill-rule="evenodd" fill="#b6218b"/>
<path d="M116.2 92.5h.1v.1h-.1z" fill="none" stroke="#b6218b" stroke-width=".07"/>
<text font-size="2.1" fill="#010202" x="56.1" y="19">POWER AND DB-25 CONNEC TOR</text>
<g font-size="1.4" fill="#010202">
<text x="62.7" y="27.7">Op-amp and switch</text>
<text x="62.7" y="29.1">bypass caps</text>
</g>
<text font-size="1.2" fill="#010202" x="93.3" y="59.9">DB25-Male Connector</text>
<g font-size=".8" fill="#010202">
<text x="93.3" y="89.7">For layout: place in</text>
<text x="103.9" y="89.7">put and output</text>
<text x="93.3" y="90.5">channel emi cap</text>
<text x="100.9" y="90.5">s near P5</text>
</g>
<g font-size=".6" fill="#010202">
<text x="96.8" y="87.4">emi cap</text>
<text x="99.4" y="87.4">s</text>
<text x="111.4" y="96.6">Strap GND_C2 to channel</text>
<text x="111.4" y="96.2">Strap GND_C1 to channel</text>
<text x="120.1" y="96.6">2 ground</text>
<text x="120.1" y="96.2">1 ground</text>
</g>
<g font-size=".4" fill="#2e3090">
<text x="45.9" y="33.2">C49</text>
<text x="45.9" y="33.7">0.1uF</text>
<text x="48.6" y="33.2">C53</text>
<text x="48.6" y="33.7">0.1uF</text>
<text x="51.2" y="33.2">C51</text>
<text x="51.2" y="33.7">0.1uF</text>
<text x="53.9" y="33.2">C52</text>
<text x="53.9" y="33.7">0.1uF</text>
<text x="56.5" y="33.2">C57</text>
<text x="56.5" y="33.7">0.1uF</text>
<text x="59.2" y="33.2">C59</text>
<text x="59.2" y="33.7">0.1uF</text>
<text x="61.8" y="33.2">C60</text>
<text x="61.8" y="33.7">0.1uF</text>
<text x="64.5" y="33.2">C61</text>
<text x="64.5" y="33.7">0.1uF</text>
<text x="74.7" y="33.2">C50</text>
<text x="74.7" y="33.7">0.1uF</text>
<text x="77.3" y="33.2">C56</text>
<text x="77.3" y="33.7">0.1uF</text>
<text x="80" y="33.2">C54</text>
<text x="80" y="33.7">0.1uF</text>
<text x="82.6" y="33.2">C55</text>
<text x="82.6" y="33.7">0.1uF</text>
<text x="85.3" y="33.2">C58</text>
<text x="85.3" y="33.7">0.1uF</text>
<text x="87.9" y="33.2">C62</text>
<text x="87.9" y="33.7">0.1uF</text>
<text x="90.6" y="33.2">C63</text>
<text x="90.6" y="33.7">0.1uF</text>
<text x="93.3" y="33.2">C64</text>
<text x="93.3" y="33.7">0.1uF</text>
<text x="98.1" y="33.2">C67</text>
<text x="98.1" y="33.7">0.1uF</text>
<text x="100.8" y="33.2">C68</text>
<text x="100.8" y="33.7">0.1uF</text>
<text x="103.4" y="33.2">C69</text>
<text x="103.4" y="33.7">0.1uF</text>
<text x="108.1" y="33.7">C70</text>
<text x="108.3" y="34.4">100uF, 16 V</text>
<text x="56.3" y="47.8">R85</text>
<text x="85.3" y="42.5">FID1</text>
<text x="86.6" y="42.5">FID2</text>
<text x="87.9" y="42.5">FID3</text>
<text x="90.6" y="42.5">FID4</text>
<text x="92" y="42.5">FID5</text>
<text x="93.3" y="42.5">FID6</text>
<text x="56.3" y="50.5">D3</text>
<text x="56.5" y="51.2">MV5477_X</text>
<text x="56.5" y="48.5">1K0, 1%</text>
<text x="63.4" y="48.7">D1</text>
<text x="63.6" y="49.4">1N4003</text>
<text x="67.1" y="48.7">C65</text>
<text x="67.2" y="49.1">100uF, 16 V</text>
<text x="71.8" y="48.7">D2</text>
<text x="72" y="49.4">1N4003</text>
<text x="75.6" y="49.1">C66</text>
<text x="75.6" y="49.6">100uF, 16 V</text>
<text x="112.8" y="58.5">FB14</text>
<text x="112.8" y="58.9">EXC-ML16A27OU EXC-ML16A27OU</text>
<text x="114.1" y="59.8">FB17</text>
<text x="116.3" y="58.5">FB21</text>
<text x="84.9" y="64.6">FB12</text>
<text x="84.9" y="62.9">FB8</text>
<text x="86.6" y="64.6">EXC-3BB102H 2</text>
<text x="86.6" y="62.9">EXC-3BB102H 2</text>
<text x="114.1" y="60.2">EXC-ML16A27OU</text>
<text x="119.2" y="60.7">P2</text>
<text x="84.9" y="68.2">FB11</text>
<text x="84.9" y="71.7">FB20</text>
<text x="84.9" y="69.9">FB16</text>
<text x="84.9" y="66.4">FB7</text>
<text x="86.6" y="68.2">EXC-3BB102H 2</text>
<text x="86.6" y="71.7">EXC-3BB102H 2</text>
<text x="86.6" y="69.9">EXC-3BB102H 2</text>
<text x="86.6" y="66.4">EXC-3BB102H 2</text>
<text x="84.9" y="73.5">FB15</text>
<text x="84.9" y="75.3">FB19</text>
<text x="86.6" y="73.5">EXC-3BB102H 2</text>
<text x="86.6" y="75.3">EXC-3BB102H 2</text>
<text x="84.4" y="83.2">FB9</text>
<text x="86.2" y="83.2">EXC-3BB102H 2</text>
<text x="92" y="85">C71</text>
<text x="92" y="85.4">100pF</text>
<text x="94.2" y="85">C72</text>
<text x="94.2" y="85.4">100pF</text>
<text x="96.4" y="85">C73</text>
<text x="96.4" y="85.4">100pF</text>
<text x="98.6" y="85">C74</text>
<text x="98.6" y="85.4">100pF</text>
<text x="100.8" y="85">C75</text>
<text x="100.8" y="85.4">100pF</text>
<text x="103" y="85">C76</text>
<text x="103" y="85.4">100pF</text>
<text x="105.2" y="85">C77</text>
<text x="105.2" y="85.4">100pF</text>
<text x="107.5" y="85">C78</text>
<text x="107.5" y="85.4">100pF</text>
<text x="109.7" y="85">C79</text>
<text x="109.7" y="85.4">100pF</text>
<text x="113.6" y="86.8">FB13</text>
<text x="113.6" y="87.2">EXC-ML16A27OU EXC-ML16A27OU</text>
<text x="115" y="85.4">FB10</text>
<text x="115" y="85.9">EXC-ML16A27OU</text>
<text x="117.2" y="86.8">FB18</text>
<text x="119.6" y="84.7">DB25, M</text>
<text x="112.8" y="92.1">SSW1</text>
<text x="118.5" y="92.1">SSW2</text>
</g>
<g font-size=".4" fill="#010202">
<text x="46.9" y="30">+8.0V_A</text>
<text x="47.2" y="35.9">GND_C 1</text>
<text x="49.9" y="35.9">GND_C 1</text>
<text x="52.5" y="35.9">GND_C1</text>
<text x="55.2" y="35.9">GND_C 1</text>
<text x="57.5" y="30">-8.0V_A</text>
<text x="57.8" y="35.9">GND_C1</text>
<text x="60.5" y="35.9">GND_C 1</text>
<text x="63.2" y="35.9">GND_C 1</text>
<text x="65.8" y="35.9">GND_C1</text>
<text x="75.7" y="30">+8.0V_A</text>
<text x="76" y="35.9">GND_C 2</text>
<text x="78.7" y="35.9">GND_C 2</text>
<text x="81.3" y="35.9">GND_C2</text>
<text x="84" y="35.9">GND_C 2</text>
<text x="86.3" y="30">-8.0V_A</text>
<text x="86.6" y="35.9">GND_C2</text>
<text x="89.3" y="35.9">GND_C 2</text>
<text x="92" y="35.9">GND_C 2</text>
<text x="94.6" y="35.9">GND_C2</text>
<text x="99.2" y="31.8">-8.0V_A</text>
<text x="99.5" y="35.9">GND_A</text>
<text x="101.8" y="31.8">+8.0V_A</text>
<text x="102.1" y="35.9">GND_A</text>
<text x="104.8" y="31.9">+5.0V_A</text>
<text x="104.8" y="35.9">GND_A</text>
<text x="107" y="31.9">+5.0V_A</text>
<text x="107" y="35.9">GND_A</text>
<text x="54.8" y="45.5">+8.0V_A</text>
<text x="61.9" y="45.5">+8.0V_A</text>
<text x="62.7" y="48" transform="rotate(-90 62.7 48)">2</text>
<text x="70.4" y="45.5">-8.0V_A</text>
<text x="71.1" y="48" transform="rotate(-90 71.1 48)">1</text>
<text x="85.7" y="44.8" transform="rotate(-90 85.7 44.8)">1</text>
<text x="87" y="44.8" transform="rotate(-90 87 44.8)">1</text>
<text x="88.4" y="44.8" transform="rotate(-90 88.4 44.8)">1</text>
<text x="91" y="44.8" transform="rotate(-90 91 44.8)">1</text>
<text x="92.3" y="44.8" transform="rotate(-90 92.3 44.8)">1</text>
<text x="93.7" y="44.8" transform="rotate(-90 93.7 44.8)">1</text>
<text x="62.7" y="50.5" transform="rotate(-90 62.7 50.5)">1</text>
<text x="62.7" y="51.4">GND_A</text>
<text x="66.3" y="51.4">GND_A</text>
<text x="71.1" y="50.5" transform="rotate(-90 71.1 50.5)">2</text>
<text x="71.1" y="51.4">GND_A</text>
<text x="74.7" y="51.4">GND_A</text>
<text x="55.6" y="54">GND_A</text>
<text x="111.6" y="56.2">-8.0V_A +8.0V_A</text>
<text x="112.2" y="58.1" transform="rotate(-90 112.2 58.1)">1</text>
<text x="114" y="58.1" transform="rotate(-90 114 58.1)">1</text>
<text x="115.2" y="56.2">+5.0V_A</text>
<text x="115.8" y="58.1" transform="rotate(-90 115.8 58.1)">1</text>
<text x="119.4" y="58.9">GND_A</text>
<text x="92.3" y="64.6">1</text>
<text x="92.3" y="62.8">1</text>
<text x="112.2" y="61.1" transform="rotate(-90 112.2 61.1)">2</text>
<text x="114" y="61.1" transform="rotate(-90 114 61.1)">2</text>
<text x="115.8" y="61.1" transform="rotate(-90 115.8 61.1)">2</text>
<text x="118.2" y="62">13</text>
<text x="118.2" y="62.8">25</text>
<text x="118.2" y="63.8">12</text>
<text x="118.2" y="64.6">24</text>
<text x="118.2" y="65.5">11</text>
<text x="120.2" y="60.3" transform="rotate(-90 120.2 60.3)">26</text>
<text x="92.3" y="68.2">1</text>
<text x="92.3" y="71.7">1</text>
<text x="92.3" y="69.9">1</text>
<text x="92.3" y="66.4">1</text>
<text x="118.2" y="66.4">23</text>
<text x="118.2" y="67.3">10</text>
<text x="118.2" y="68.2">22</text>
<text x="118.2" y="69.9">21</text>
<text x="118.2" y="71.7">20</text>
<text x="118.4" y="69.1">9</text>
<text x="118.4" y="70.8">8</text>
<text x="92.3" y="73.5">1</text>
<text x="92.3" y="75.2">1</text>
<text x="118.2" y="77">17</text>
<text x="118.2" y="75.2">18</text>
<text x="118.2" y="73.5">19</text>
<text x="118.4" y="77.9">4</text>
<text x="118.4" y="74.4">6</text>
<text x="118.4" y="72.6">7</text>
<text x="91.8" y="83.2">1</text>
<text x="118.2" y="82.3">14</text>
<text x="118.2" y="80.5">15</text>
<text x="118.2" y="78.8">16</text>
<text x="118.4" y="83.2">1</text>
<text x="118.4" y="81.5">2</text>
<text x="118.4" y="79.7">3</text>
<text x="93.3" y="87.6">GND_A</text>
<text x="112.3" y="89">GND_C1 GND_C2 GND_A</text>
<text x="113.1" y="87.7" transform="rotate(-90 113.1 87.7)">2</text>
<text x="113.1" y="84.7" transform="rotate(-90 113.1 84.7)">1</text>
<text x="114.9" y="87.7" transform="rotate(-90 114.9 87.7)">2</text>
<text x="114.9" y="84.7" transform="rotate(-90 114.9 84.7)">1</text>
<text x="116.7" y="87.7" transform="rotate(-90 116.7 87.7)">2</text>
<text x="116.7" y="84.7" transform="rotate(-90 116.7 84.7)">1</text>
<text x="119.5" y="86.4">GND_A</text>
<text x="120.2" y="85" transform="rotate(-90 120.2 85)">27</text>
<text x="109.7" y="95.2">GND_C 1</text>
<text x="112.2" y="92.5">1</text>
<text x="114.4" y="92.5">2</text>
<text x="115.5" y="95.2">GND_A</text>
<text x="118" y="92.5">1</text>
<text x="120.1" y="92.5">2</text>
<text x="121.3" y="95.2">GND_C2</text>
<text x="129.1" y="94.3">Title</text>
<text x="129.1" y="95.6">Size</text>
<text x="130.9" y="94.8">WAVE/496-000 Break-out Board - POWER AND DB-15</text>
<text x="130.9" y="95.6">Document Numb er</text>
<text x="141.6" y="94.8">CONNECTOR</text>
<text x="143.8" y="95.6">Rev</text>
<text x="129.1" y="97">Date:</text>
<text x="129.6" y="96.1">D</text>
<text x="130.9" y="97">Wednesday, December 01,</text>
<text x="134.9" y="96.1">XXX - XXXX -XX</text>
<text x="136.3" y="97">1999</text>
<text x="138" y="97">Sheet</text>
<text x="140.2" y="97">6</text>
<text x="141.7" y="97">of</text>
<text x="142.9" y="97">7</text>
<text x="144.2" y="96.1">A1</text>
</g>
<g font-size=".4" fill="#2c3695">
<text x="107" y="33.7">+</text>
<text x="66.4" y="48.8">+</text>
<text x="75.1" y="49.3" transform="rotate(180 75.1 49.3)">+</text>
</g>
<g font-size=".4" fill="#ee2028">
<text x="55.6" y="49.6">LEDPOS</text>
<text x="80.4" y="62.9">ICHL1</text>
<text x="80.4" y="64.6">ICHR1</text>
<text x="82.2" y="64.6">ICHR1</text>
<text x="82.2" y="62.9">ICHL1</text>
<text x="111" y="64.6">IR1</text>
<text x="111" y="62.9">IL1</text>
<text x="114.1" y="63.8">CH1GN D</text>
<text x="114.1" y="65.5">CH1GN D</text>
<text x="114.1" y="62">CH1GN D</text>
<text x="80.4" y="68.2">OCHR3</text>
<text x="80.4" y="66.4">OCHL3</text>
<text x="80.4" y="69.9">ICHL2</text>
<text x="80.4" y="71.7">ICHR2</text>
<text x="82.2" y="71.7">ICHR2</text>
<text x="82.2" y="69.9">ICHL2</text>
<text x="111" y="66.4">OL3</text>
<text x="111" y="68.2">OR3</text>
<text x="111" y="69.9">IL2</text>
<text x="111.2" y="71.7">IR2</text>
<text x="114.1" y="67.3">CH1GN D</text>
<text x="115.4" y="69.1">CH2GND</text>
<text x="115.4" y="70.9">CH2GND</text>
<text x="80.4" y="73.5">OCHL4</text>
<text x="80.4" y="75.3">OCHR4</text>
<text x="111" y="73.5">OL4</text>
<text x="111" y="75.3">OR4</text>
<text x="114.5" y="77">AVPOS</text>
<text x="115.4" y="74.4">CH2GND</text>
<text x="115.4" y="72.6">CH2GND</text>
<text x="116.7" y="76.2">+5V_OUT5</text>
<text x="117.2" y="77.9">GND_AOU T</text>
<text x="77.8" y="83.2">CONTROL</text>
<text x="80.9" y="83.2">CONTROL</text>
<text x="111" y="83.2">CTL</text>
<text x="114.1" y="82.3">AVNEG</text>
<text x="114.1" y="80.6">AVNEG</text>
<text x="114.5" y="78.8">AVPOS</text>
</g>
</svg>
